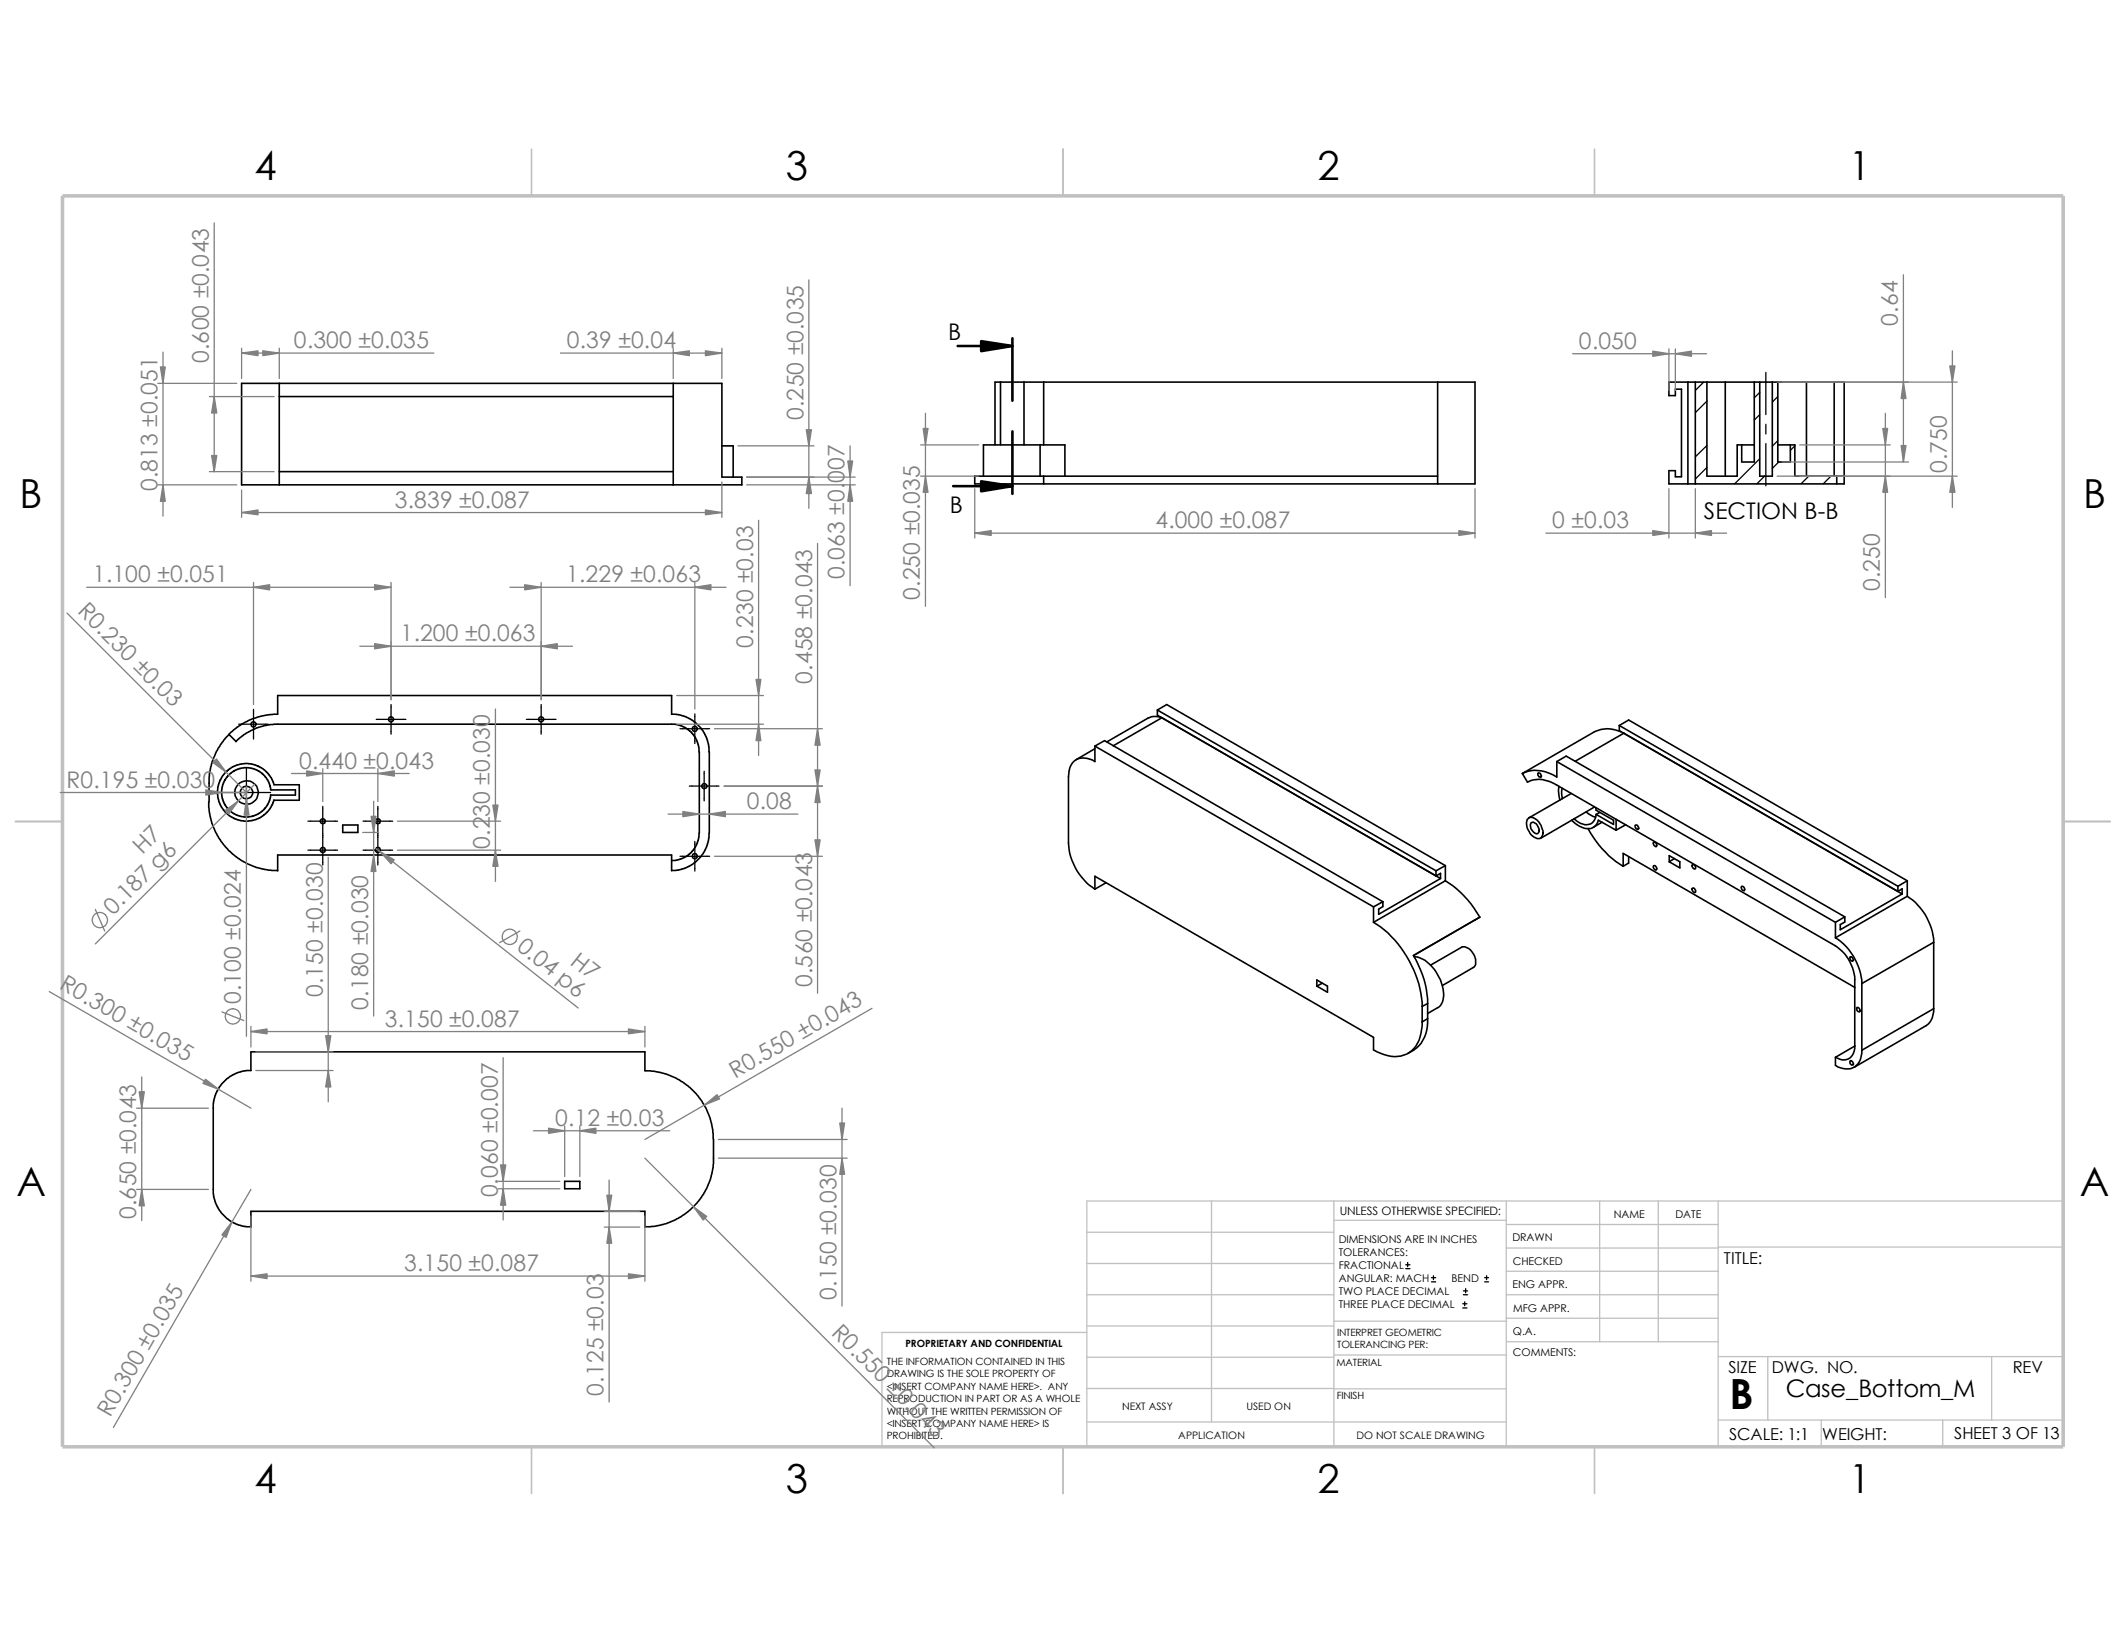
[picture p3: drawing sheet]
<svg xmlns="http://www.w3.org/2000/svg" width="279mm" height="216mm" viewBox="0 0 279 216" stroke-linecap="round" stroke-linejoin="round" font-family="sans-serif">
<g fill="none" stroke="#c0c0c0" stroke-width=".17">
<path d="M159.2 157.8v29.1M175.3 157.8v32.3M198 157.8v32.3M210.2 157.8v18.5M217.9 157.8v18.5M225.8 157.8v32.3M271.1 157.8h-128.3v32.3M142.8 175.1h-26.9v15M142.8 161.9h32.5M142.8 170.1h32.5M142.8 166h32.5M142.8 174.2h32.5"/>
<path d="M142.8 178.4h32.5M175.3 173.6h22.7M175.3 160.4h22.7M175.3 178.1h22.7M198 173.2h27.8M198 170.1h27.8M198 160.9h27.8M198 164h27.8M198 167h27.8M198 176.3h27.8M225.8 163.9h45.3M225.8 178.3h45.3"/>
<path d="M232.3 178.3v8.3M261.7 178.3v8.3M142.8 182.5h32.5M142.8 186.9h55.2M175.3 182.5h22.7M225.8 186.6h45.3M239.4 186.6v3.5M255.3 186.6v3.5"/>
</g>
<path d="M69.8 19.6v6.1M139.7 19.6v6.1M209.5 19.6v6.1M2 107.9h6.2M271.1 107.9h6.2M69.8 190.1v6.2M139.7 190.1v6.2M209.5 190.1v6.2" fill="none" stroke="#c0c0c0" stroke-width=".21"/>
<path d="M8.2 25.7h262.9v164.4h-262.9z" fill="none" stroke="#c0c0c0" stroke-width=".47"/>
<g fill="none" stroke="#000" stroke-width=".17">
<path d="M223.9 50.2l-1.1 1.1M224.3 58.5l-1.5 1.5M224.3 52.7l-1.5 1.5M231.3 51.6l-.8 .7M231.3 54.5l-.8 .7M232.1 48.9v5.6M232.1 55.8v1.2M232.1 58.3v5.5M233.6 57.9l-.7 .7M233.6 52.1l-.7 .7M235.9 58.6l-.6 .6M224.3 61.4l-1.5 1.5"/>
<path d="M231.3 60.3l-3.3 3.3M231.9 62.6l-1 1M233.8 60.7l-.9 .9M237.7 62.6l-1 1M240.6 62.6l-1 1M31.4 95.2h3.9M33.3 93.2v3.9M49.4 94.5h3.9M51.4 92.6v3.9M69.2 94.5h3.9M71.1 92.6v3.9M89.4 95.8h3.9"/>
<path d="M91.3 93.8v3.9M29.3 104.1h6.3M32.4 101v6.3M40.5 111.7h3.9M40.5 107.9h3.9M42.4 106v7.7M47.7 111.7h3.9M47.7 107.9h3.9M49.7 106v7.7M89.4 112.5h3.9M90.6 103.3h3.9M91.3 110.6v3.9"/>
<path d="M92.5 101.3v3.9M184.7 166.7h.6M184.7 166.2h.6M185 165.9v.6M188.1 168.4h.6M188.1 167.9h.6M188.4 167.6v.5M192.2 171.9h.6M192.2 171.3h.6M192.3 170.1h.6M192.3 169.6h.6M192.5 171.1v.5"/>
<path d="M192.6 169.3v.6M195.1 168.4h.5M195.1 167.9h.5M195.4 167.6v.5"/>
</g>
<g fill="none" stroke="#000" stroke-width=".21">
<path d="M36.7 50.4v13.3M36.7 50.4h51.8M36.7 52.1h51.8M36.7 50.4h-5l.1 13.3h4.9M88.5 50.4h6.4v12.3h2.6v1h-9M88.5 50.4v13.3M94.9 58.6h1.5v4.1M131.5 50.2h-.7v8.3M131.5 50.2v8.3M131.5 50.2h3.1M134.6 50.2h2.6M134.6 50.2v8.3"/>
<path d="M136.7 58.5h3.3v4.1M136.7 58.5v4.1M136.7 58.5h-7.5v4.1M137.2 50.2h51.7M137.2 50.2v8.3M188.9 50.2h4.9v13.4h-4.9M188.9 50.2v13.4M221.8 50.2h1M221.8 50.2h-2.5v1.8h.9v-.9h.8v11.6h-.8v-.9h-.9v1.8h2.5M221.8 50.2v13.4M222.8 50.2h1.5M222.8 50.2v13.4"/>
<path d="M224.3 50.2h2.4M224.3 50.2v12.4h4v-4.1h.6M226.7 50.2h4.6M226.7 50.2v12.4M228.9 58.5h1.6M230.5 50.2v10.5h-1.6v-2.2M231.3 50.2h1.6M231.3 50.2v12.4h1.6v-12.4M232.9 50.2h4.5M233.6 50.2v10.5h1.7v-2.2M233.6 58.5h1.7M235.3 58.5h.6v4.1h5.5"/>
<path d="M237.4 50.2v12.4M237.4 50.2h3.6M241 50.2h1.4v13.4h-1M241 50.2v12.4M36.7 63.7h51.8M36.7 62h51.8M137.2 62.6h-9.1v1h9.1M137.2 62.6h51.7M137.2 63.6h51.7M137.2 62.6v1M221.8 63.6h1M222.8 63.6h18.6"/>
<path d="M241.4 62.6h1M241.4 62.6v1M30.1 96.5l-.7 .7-.7 1.1-.8 1.9-.4 1.9v3.3M30.1 96.5l1.1-1 1.7-.9 1.1-.4 1.1-.3h1.4v-2.5h51.8v2.5h.9l1.2 .4 1 .6 .7 .8 .8 1.3 .2 .9 .1 .9M30.1 96.5l.9 1 1-.9 1.8-1 1-.3 1.2-.1h52.8l1.4 .5 .8 .7 .6 1 .3 .9v.5M91.9 98.8v10.7l-.1 .9-.4 1-1 1-1.2 .6-.9 .1M93.2 98.8v10.7l-.2 1.5-.4 .8-.5 .8-1.1 1-1.2 .6-.9 .2h-.6M143.9 98v2.1a2.15 2.15 0 0 0-3 .2 2.89 2.89 0 0 0-.5 1.8v8.7a7.7 7.7 0 0 0 3.5 6M143.9 98.4l-2.5 1.4M143.9 98l36.6 21.2M143.9 98l1.3-.7 36.5 21.2M152.1 93.3v.7l37.2 21.4"/>
<path d="M152.1 93.3l1.2-.7 36.6 21.1M152.1 93.3l36.6 21.1M152.7 94.3l-.4-.1a2.06 2.06 0 0 0-1.4 .2l-5.4 3.1M152.7 94.3l-6.4 3.7M212.8 95.3v.7l37.2 21.5M212.8 95.3l1.2-.7 36.7 21.1M212.8 95.3l36.6 21.2M213.1 96.2a3.9 3.9 0 0 0-3.6 0l-9.4 5.4M213.4 96.4l-6.4 3.6M27.4 105.4l.1 1.2 .4 1.6 .7 1.6 1 1.5 1.2 1.1 1.6 1.1 1.3 .5 1.6 .3 1.2 .1v-2h51.8v2M35.6 104.4l-.1 .7-.3 .6-.8 .9-.4 .3-.8 .4-1.2 .1-.6-.2-.7-.3-.9-.7-.3-.5-.3-.8-.1-1.1 .3-1 .6-.9 1.1-.8 .9-.2h.7l.7 .1 .6 .3 .6 .5 .7 1 .3 1h3.2v.7h-3.2M36 105.1l-.1 .5-.4 .7-.6 .6-.6 .5-.6 .3-.7 .2h-1.3l-.8-.3-.5-.2-1-.9-.7-1.2-.1-.9v-.9l.3-.9 .2-.4 .9-1.1 1.2-.6 .9-.2 .9 .1 1 .3 1 .7 .6 .8 .4 .9h3.3v2.1h-3.3"/>
<path d="M45 108.4h2v1h-2zM143.9 116.8v-1.7l36.6 21.2v1.7a4.6 4.6 0 0 0 4.4 .5 4.3 4.3 0 0 0 2-3.7v-.5M145.4 116l-1.5 .8M180.5 119.2v2M181.7 118.5l-1.2 .7M188.7 114.4v.7l.6-.3v.6M189.3 115.4l-8.1 4.7v-.6l.5-.4v-.6M189.9 115.7a13.3 13.3 0 0 1 4.6 4.8M189.9 115.7l-9.4 5.5M189.9 113.7v2M189.9 113.7l-1.2 .7M200.1 101.6l.6 1.2a3.5 3.5 0 0 1 3.4 .1l37.1 21.4a5.7 5.7 0 0 1 2.6 4.4v8.8"/>
<path d="M200.8 107.6a1 1 0 0 1 1.4 .4 2.18 2.18 0 0 1 .5 1.8 .53 .53 0 0 1-.9 .3 2.15 2.15 0 0 1-1.1-2.4zM201.2 108.1a.79 .79 0 0 1 1 .7l.1 .2a.4 .4 0 0 1-.2 .5 .4 .4 0 0 1-.5-.1 1.09 1.09 0 0 1-.4-1.3zM202.2 101.6a.41 .41 0 0 1 .3 .6 .41 .41 0 0 1-.3-.6zM204.6 100.1v2a4.6 4.6 0 0 0-4.5-.5M204.6 100.1l36.6 21.1M204.6 100.1l1.2-.7 36.6 21.1M204.9 103.3l-.1 .6 .2 1.2M205.3 103.6l-.1 .4 .1 .9M206.5 104.3l-5.6 3.2M206.5 107.8a2.81 2.81 0 0 0 2.8 1 1.42 1.42 0 0 0 .8-1l2.3 1.3M208.4 106.7l.3 .2 1 .5M208.7 108.9a12.7 12.7 0 0 0 4.6 4.9"/>
<path d="M209.5 106l-7 4.2M209.7 106.1l.1 .4 2.2 1.3v.5l-2.2-1.3M209.8 107a1.32 1.32 0 0 1-2.1 1.2l-.8-.6M210.2 106.8l-.4 .2M210.6 108l-1.2 .7M212.4 107.7v1.4M213.3 113.8v-1.7l30.5 17.7M213.7 108.4l-1.3 .7M214 112.6v.8l-.7 .4M214.9 108.5a.32 .32 0 0 1 .4 .1 .32 .32 0 0 1 0 .4l-.3-.1zM217.3 113.8a.32 .32 0 0 1 .4 .1 .32 .32 0 0 1-.1 .4l-.3-.2zM217.3 110.7a.32 .32 0 0 1 .4 .2 .32 .32 0 0 1-.1 .4l-.3-.3z"/>
<path d="M219.4 112.4l1.4 .8v.8l-1.4-.8zM220 112.8l-.6 .4M222.4 113.7a.33 .33 0 0 1 .4 .1 .33 .33 0 0 1-.1 .4l-.2-.1zM222.4 116.8a.32 .32 0 0 1 .4 .1 .32 .32 0 0 1 0 .4l-.3-.1zM228.9 116.5a.34 .34 0 0 1 .3 .2 .34 .34 0 0 1 0 .4l-.3-.3-.1-.2zM249.4 116.5v.6l.6-.3v.7M250 117.5l-8.1 4.7v-.7l.5-.3v-.7M250.7 117.8l-9.5 5.4M250.7 115.7l-1.3 .8M250.7 115.7v2.1M250.7 117.8a7.6 7.6 0 0 1 3.4 6M173.1 128.8l1.4 .8v.8l-1.4-.8z"/>
<path d="M173.8 129.2l-.7 .4M180.5 121.2a14.1 14.1 0 0 1 6.1 8.7l.3 1.8v.5M185.8 125.7a3.6 3.6 0 0 1 2.9 1.9 5 5 0 0 1 .9 4.1 1.24 1.24 0 0 1-.7 .7l-1.3 .8M186.9 132.2v2.1M187.6 131.9l-.7 .3M187.6 133.9l-.7 .4M187.6 131.9v2M187.6 133.9a4.5 4.5 0 0 1-2.6 4.5M188 126.8l4.1-2.3a1.54 1.54 0 0 1 1.7 1.1 1.32 1.32 0 0 1-.2 1.5l-4 2.4M194.5 120.5l-8.7 5.1a12.5 12.5 0 0 1 1.8 6.3M194.5 120.5l-.7 .4M241.2 121.2v2"/>
<path d="M241.2 123.2a7.6 7.6 0 0 1 3.5 6M242.4 120.5l-1.2 .7M243.1 125.8a.32 .32 0 0 1 .4 .1 .32 .32 0 0 1-.1 .4l-.2-.2zM243.1 139.4h.1a.36 .36 0 0 1 .3 .2 .36 .36 0 0 1 0 .4h-.2l-.1-.2zM243.8 137.5l-2.6 1.4M243.8 137.5a1.53 1.53 0 0 1-2 1.7l-.6-.3M244.1 132.4a.4 .4 0 0 1 .3 .6 .4 .4 0 0 1-.3-.6zM244.7 138a2.28 2.28 0 0 1-1.5 2.4h-.9l-.7-.2-.4-.2v-1.1M244.7 129.2v8.8M254.1 123.8l-9.4 5.4M254.1 123.8v8.7M254.1 132.5l-9.4 5.5"/>
<path d="M254.1 132.5a2.45 2.45 0 0 1-1 2.3l-9.4 5.5M74.2 155.2h2v1h-2zM84.8 140.7l1.1 .1 1.6 .3 1.8 .8 1.3 1 1.2 1.2 1 1.4 .5 1.5 .4 1.5 .1 1.2-.1 3.7-.3 1.5-.6 1.4-1 1.5-1.2 1.2-1.4 1.1-1.6 .7-1.7 .4h-1.1v-2h-51.8v2M84.8 140.7v-2.5h-51.8v2.5h-1l-1.2 .4-1 .6-.7 .8-.8 1.3-.2 .9-.1 .9v11.3l.2 .9 .4 .8 .5 .8 1.1 1 1.2 .6 .9 .2h.7"/>
<circle cx="33.3" cy="95.2" r=".34"/>
<circle cx="51.4" cy="94.5" r=".33"/>
<circle cx="71.1" cy="94.5" r=".33"/>
<circle cx="91.3" cy="95.8" r=".34"/>
<circle cx="32.4" cy="104.1" r=".83"/>
<circle cx="32.4" cy="104.1" r="1.54"/>
<circle cx="42.4" cy="107.9" r=".33"/>
<circle cx="42.4" cy="111.7" r=".33"/>
<circle cx="49.6" cy="107.9" r=".33"/>
<circle cx="49.7" cy="111.7" r=".34"/>
<circle cx="91.3" cy="112.5" r=".34"/>
<circle cx="92.5" cy="103.3" r=".33"/>
</g>
<g fill="none" stroke="#808080" stroke-width=".17">
<path d="M28.2 29.3v32.7M106.3 36.8v30M250.1 36.1v24.6M20.7 50.4h10.4M21.4 46.3v21.5M27.5 52.1h8.5M31.7 45.8v3.9M31.7 46.4h25.3M36.7 45.8v3.9M73.7 46.4h21.2M88.5 45.8v3.9M94.9 45.8v3.9"/>
<path d="M97 58.6h10M111.7 58.6v18.4M121 58.5h7.6M121.6 54.3v25.4M206.7 46.5h17.6M219.3 45.8v5.5M220.2 45.8v5.5M233.6 50.2h23.6M236.5 58.5h11.9M247.8 54.3v24.2M256.6 46.1v20.6M11.4 77.2h40"/>
<path d="M20.7 63.7h10.4M27.5 62h8.5M31.7 64.4v3.6M31.7 67.4h63.2M33.3 76.5v16.1M51.4 76.5v15.4M67 77.2h28.4M71.1 76.5v15.4M91.3 76.5v16.7M94.9 63.3v4.7M98.1 63.7h14.3M98.1 62.7h14.3"/>
<path d="M99.7 68.4v30.9M107.4 71.4v59.1M121 62.6h7.6M128.1 64.2v6.5M128.1 70.1h65.7M193.8 64.2v6.5M203.2 70.1h23.7M219.3 64.2v6.5M222.8 64.2v6.5M233.6 62.6h23.6M234.3 60.7h16.5M8.8 80.6l23.6 23.5h-24.5"/>
<path d="M47.3 84.9h27.9M65.1 93.2v22.6M88.9 91.4h11.4M88.9 95.2h11.4M93.9 95.8h14.2M12.5 119.5l1.3 2.8M32.4 103.3v32.9M33.5 103l-21 21M38.3 101.6h15.5M42.4 101v4.3M43.1 112.6v32.2M47.7 109.4h2"/>
<path d="M49.1 105.3v28.2M49.4 111.5l26.6 21M49.7 101v4.3M52.2 111.7h13.6M52.2 107.9h13.6M87.8 107h17.1M93.9 112.5h14.2M95.2 103.3h12.9M6.5 130.3l26.5 15.3M29.2 133l2.8 1.1M33 134.9v2.7M33 135.6h51.8"/>
<path d="M33.6 138.2h10.2M66.1 139v21.3M68.3 122.3l-2.6 1.6M84.8 134.9v2.7M114.6 132.5l-29.8 17.2M17.9 145.6h9.5M17.9 156.3h9.5M18.6 141.5v18.9M33 159.8v8.6M33 156.3l-18.1 31.3M33.6 140.7h10.2M65.5 155.2h8.1"/>
<path d="M65.5 156.2h8.1M70.1 148.6h17.9M74.2 148v6.6M76.2 148v6.6M79.4 159.2h4.7M80.1 155.1v29.1M84.8 159.8v8.6M84.8 152.2l38 38M94.4 152.2h16.9M94.4 149.7h16.9M110.7 145.6v26M33 167.7h51.8"/>
<path d="M79.4 161.2h4.7"/>
<circle cx="13.1" cy="120.9" r="1.01"/>
<circle cx="30.6" cy="133.6" r="1.01"/>
<circle cx="67" cy="123.1" r="1.01"/>
</g>
<g fill="#808080" stroke="#808080" stroke-width=".17">
<path d="M21.4 63.7l.3 2.2h-.6z"/>
<path d="M21.1 48.2h.6l-.3 2.2z"/>
<path d="M28.2 52.1l.3 2.2h-.7z"/>
<path d="M27.8 59.9h.7l-.3 2.1z"/>
<path d="M111.4 60.6h.7l-.4 2.1z"/>
<path d="M111.7 63.7l.4 2.2h-.7z"/>
<path d="M106.3 62.7l.3 2.2h-.6z"/>
<path d="M106 56.5h.6l-.3 2.1z"/>
<path d="M92.7 67l2.2 .4-2.2 .2z"/>
<path d="M31.7 67.4l2.2-.4v.6z"/>
<path d="M34.5 46.1l2.2 .3-2.2 .3z"/>
<path d="M31.7 46.4l2.2-.3v.6z"/>
<path d="M92.7 46.1l2.2 .3-2.2 .3z"/>
<path d="M88.5 46.4l2.1-.3v.6z"/>
<path d="M128.1 70.1l2.2-.4v.7z"/>
<path d="M191.7 69.7l2.1 .4-2.1 .3z"/>
<path d="M121.3 56.3h.7l-.4 2.2z"/>
<path d="M121.6 62.6l.4 2.1h-.7z"/>
<path d="M247.4 56.3h.7l-.3 2.2z"/>
<path d="M247.8 62.6l.3 2.1h-.7z"/>
<path d="M250.1 50.2l.4 2.2h-.6z"/>
<path d="M249.9 58.5h.6l-.4 2.2z"/>
<path d="M256.2 48.1h.7l-.3 2.1z"/>
<path d="M256.6 62.6l.3 2.1h-.7z"/>
<path d="M222.8 70.1l2.1-.4v.7z"/>
<path d="M217.2 69.7l2.1 .4-2.1 .3z"/>
<path d="M220.2 46.5l2.1-.4v.7z"/>
<path d="M217.2 46.1l2.1 .4-2.1 .3z"/>
<path d="M82.6 167.4l2.2 .3-2.2 .3z"/>
<path d="M33 167.7l2.1-.3v.6z"/>
<path d="M79.8 157.1h.6l-.3 2.1z"/>
<path d="M80.1 161.2l.3 2.2h-.6z"/>
<path d="M76.2 148.6l2.1-.3v.6z"/>
<path d="M72.1 148.3l2.1 .3-2.1 .3z"/>
<path d="M65.8 153.1h.7l-.4 2.1z"/>
<path d="M66.1 156.2l.4 2.2h-.7z"/>
<path d="M33 135.6l2.1-.4v.6z"/>
<path d="M82.6 135.2l2.2 .4-2.2 .2z"/>
<path d="M42.8 136.1h.7l-.4 2.1z"/>
<path d="M43.1 140.7l.4 2.1h-.7z"/>
<path d="M30.5 160.6l-.8 2-.5-.3z"/>
<path d="M91.1 158.6l1.8 1.3-.5 .4z"/>
<path d="M110.7 152.2l.3 2.1h-.6z"/>
<path d="M110.4 147.6h.6l-.3 2.1z"/>
<path d="M92.6 145.2l1.6-1.4 .4 .6z"/>
<path d="M18.3 143.5h.7l-.4 2.1z"/>
<path d="M18.6 156.3l.4 2.2h-.7z"/>
<path d="M27 141.8l1.7 1.3-2-.7z"/>
<path d="M28.4 99.7l1.3 1.8-1.7-1.3z"/>
<path d="M27.1 103.8l2.1 .3-2.1 .4z"/>
<path d="M29.6 106.5l1.7-1.3-1.2 1.8z"/>
<path d="M32.4 104.9l.3 2.2h-.6z"/>
<path d="M48.8 107.3h.6l-.3 2.1z"/>
<path d="M49.1 112.4l.3 2.1h-.6z"/>
<path d="M49.9 111.9l1.9 1.1-.4 .5z"/>
<path d="M33.3 77.2l2.1-.4v.7z"/>
<path d="M49.2 76.8l2.2 .4-2.2 .3z"/>
<path d="M71.1 84.9l2.1-.3v.7z"/>
<path d="M49.2 84.6l2.2 .3-2.2 .4z"/>
<path d="M91.3 77.2l2.1-.4v.7z"/>
<path d="M69 76.8l2.1 .4-2.1 .3z"/>
<path d="M99.4 89.3h.6l-.3 2.1z"/>
<path d="M99.7 95.2l.3 2.1h-.6z"/>
<path d="M89.7 106.6l2.2 .4-2.2 .3z"/>
<path d="M93.2 107l2.1-.4v.7z"/>
<path d="M107.1 101.2h.7l-.4 2.1z"/>
<path d="M107.4 95.8l.4 2.1h-.7z"/>
<path d="M107.4 103.3l.4 2.2h-.7z"/>
<path d="M107.1 110.4h.7l-.4 2.1z"/>
<path d="M40.3 101.3l2.1 .3-2.1 .4z"/>
<path d="M49.7 101.6l2.1-.3v.7z"/>
<path d="M65.1 111.7l.3 2.1h-.6z"/>
<path d="M64.8 105.8h.6l-.3 2.1z"/>
</g>
<path d="M128.9 44.8l4.2 .7-4.2 .6zM128.9 63.2l4.2 .7-4.2 .7z" fill="#000" stroke="#000" stroke-width=".34"/>
<path d="M125.9 45.5h7.2M133.1 44.4v8.3M133.1 56.7v8.2M125.3 63.9h7.8" fill="none" stroke="#000" stroke-width=".34"/>
<text font-size="5.5" x="227.3" y="185.2">B</text>
<g font-size="5.3">
<text x="33.4" y="23.7">4</text>
<text x="103.3" y="23.7">3</text>
<text x="173.1" y="23.7">2</text>
<text x="243" y="23.7">1</text>
<text x="2.6" y="66.8">B</text>
<text x="273.8" y="66.8">B</text>
<text x="2.2" y="157.2">A</text>
<text x="273.3" y="157.2">A</text>
<text x="33.4" y="196.2">4</text>
<text x="103.3" y="196.2">3</text>
<text x="173.1" y="196.2">2</text>
<text x="243" y="196.2">1</text>
</g>
<text font-size="3.2" x="234.7" y="183.5">Case_Bottom_M</text>
<g font-size="3" fill="#808080">
<text x="27.4" y="47.7" transform="rotate(-90 27.4 47.7)">0.600 ±0.043</text>
<text x="38.6" y="45.8">0.300 ±0.035</text>
<text x="74.5" y="45.8">0.39 ±0.04</text>
<text x="207.5" y="45.8">0.050</text>
<text x="249.4" y="42.8" transform="rotate(-90 249.4 42.8)">0.64</text>
<text x="105.6" y="55.2" transform="rotate(-90 105.6 55.2)">0.250 ±0.035</text>
<text x="20.7" y="64.5" transform="rotate(-90 20.7 64.5)">0.813 ±0.051</text>
<text x="255.9" y="62.1" transform="rotate(-90 255.9 62.1)">0.750</text>
<text x="51.9" y="66.7">3.839 ±0.087</text>
<text x="151.8" y="69.4">4.000 ±0.087</text>
<text x="204" y="69.4">0 ±0.03</text>
<text x="12.2" y="76.5">1.100 ±0.051</text>
<text x="74.4" y="76.5">1.229 ±0.063</text>
<text x="111" y="76.1" transform="rotate(-90 111 76.1)">0.063 ±0.007</text>
<text x="247.1" y="77.7" transform="rotate(-90 247.1 77.7)">0.250</text>
<text x="10.1" y="80.5" transform="rotate(45 10.1 80.5)">R0.230 ±0.03</text>
<text x="120.9" y="78.8" transform="rotate(-90 120.9 78.8)">0.250 ±0.035</text>
<text x="52.6" y="84.3">1.200 ±0.063</text>
<text x="99" y="85.1" transform="rotate(-90 99 85.1)">0.230 ±0.03</text>
<text x="106.7" y="89.8" transform="rotate(-90 106.7 89.8)">0.458 ±0.043</text>
<text x="39.3" y="101">0.440 ±0.043</text>
<text x="8.8" y="103.5">R0.195 ±0.030</text>
<text x="98.2" y="106.3">0.08</text>
<text x="18.7" y="112.4" transform="rotate(-45 18.7 112.4)">H7</text>
<text x="64.4" y="111.6" transform="rotate(-90 64.4 111.6)">0.230 ±0.030</text>
<text x="14.9" y="120.4" transform="rotate(-45 14.9 120.4)">0.187 g6</text>
<text x="67.8" y="124.7" transform="rotate(38 67.8 124.7)">0.04 p6</text>
<text x="7.7" y="129.9" transform="rotate(30 7.7 129.9)">R0.300 ±0.035</text>
<text x="31.7" y="132" transform="rotate(-90 31.7 132)">0.100 ±0.024</text>
<text x="42.4" y="131" transform="rotate(-90 42.4 131)">0.150 ±0.030</text>
<text x="74.8" y="126.6" transform="rotate(38 74.8 126.6)">H7</text>
<text x="106.7" y="129.7" transform="rotate(-90 106.7 129.7)">0.560 ±0.043</text>
<text x="48.4" y="132.7" transform="rotate(-90 48.4 132.7)">0.180 ±0.030</text>
<text x="50.6" y="134.9">3.150 ±0.087</text>
<text x="96.6" y="141.7" transform="rotate(-30 96.6 141.7)">R0.550 ±0.043</text>
<text x="73" y="148">0.12 ±0.03</text>
<text x="17.9" y="160.2" transform="rotate(-90 17.9 160.2)">0.650 ±0.043</text>
<text x="65.4" y="157.4" transform="rotate(-90 65.4 157.4)">0.060 ±0.007</text>
<text x="53.1" y="167">3.150 ±0.087</text>
<text x="109.9" y="170.8" transform="rotate(-90 109.9 170.8)">0.150 ±0.030</text>
<text x="19.6" y="177.5" transform="rotate(-60 19.6 177.5)">±0. 35</text>
<text x="109.1" y="175.3" transform="rotate(45 109.1 175.3)">R0.5</text>
<text x="79.3" y="183.4" transform="rotate(-90 79.3 183.4)">0.125 ±0.03</text>
<text x="114.6" y="180.7" transform="rotate(45 114.6 180.7)">0 ±0.043</text>
<text x="14.5" y="186.4" transform="rotate(-60 14.5 186.4)">R0.30</text>
</g>
<g font-size="3">
<text x="124.6" y="44.6">B</text>
<text x="124.8" y="67.4">B</text>
<text x="223.9" y="68.2">SECTION B-B</text>
</g>
<g font-size="2.2">
<text x="226.6" y="166.1">TITLE:</text>
<text x="227.2" y="180.4">SIZE</text>
<text x="232.8" y="180.4">DWG. NO.</text>
<text x="264.5" y="180.5">REV</text>
<text x="227.2" y="189.2">SCALE: 1:1</text>
<text x="239.5" y="189.2">WEIGHT:</text>
<text x="256.8" y="189.1">SHEET 3 OF 13</text>
</g>
<text font-size="1.5" x="176.1" y="159.7">UNLESS OTHERWISE SPECIFIED:</text>
<g font-size="1.4">
<text x="212.1" y="160">NAME</text>
<text x="220.2" y="160.1">DATE</text>
<text x="175.9" y="163.4">DIMENSIONS ARE IN INCHES</text>
<text x="175.9" y="165.1">TOLERANCES:</text>
<text x="175.9" y="166.8">FRACTIONAL</text>
<text x="198.8" y="163.1">DRAWN</text>
<text x="198.8" y="166.3">CHECKED</text>
<text x="175.9" y="168.5">ANGULAR: MACH</text>
<text x="175.9" y="170.2">TWO PLACE DECIMAL</text>
<text x="175.9" y="171.9">THREE PLACE DECIMAL</text>
<text x="190.7" y="168.5">BEND</text>
<text x="198.8" y="169.3">ENG APPR.</text>
<text x="198.8" y="172.4">MFG APPR.</text>
<text x="198.8" y="178.1">COMMENTS:</text>
<text x="198.8" y="175.4">Q.A.</text>
<text x="147.5" y="185.3">NEXT ASSY</text>
<text x="163.8" y="185.3">USED ON</text>
<text x="154.9" y="189.1">APPLICATION</text>
<text x="178.3" y="189.1">DO NOT SCALE DRAWING</text>
</g>
<g font-size="1.3">
<text x="116.5" y="179.3">THE INFORMATION CONTAINED IN THIS</text>
<text x="119" y="177">PROPRIETARY AND CONFIDENTIAL</text>
<text x="175.6" y="179.5">MATERIAL</text>
<text x="175.7" y="175.5">INTERPRET GEOMETRIC</text>
<text x="175.7" y="177.1">TOLERANCING PER:</text>
<text x="116.5" y="181">DRAWING IS THE SOLE PROPERTY OF</text>
<text x="116.5" y="182.6">&lt;INSERT COMPANY NAME HERE&gt;. ANY</text>
<text x="116.5" y="184.2">REPRODUCTION IN PART OR AS A WHOLE</text>
<text x="116.5" y="185.9">WITHOUT THE WRITTEN PERMISSION OF</text>
<text x="175.7" y="183.9">FINISH</text>
<text x="116.5" y="187.5">&lt;INSERT COMPANY NAME HERE&gt; IS</text>
<text x="116.5" y="189.1">PROHIBITED.</text>
</g>
</svg>
